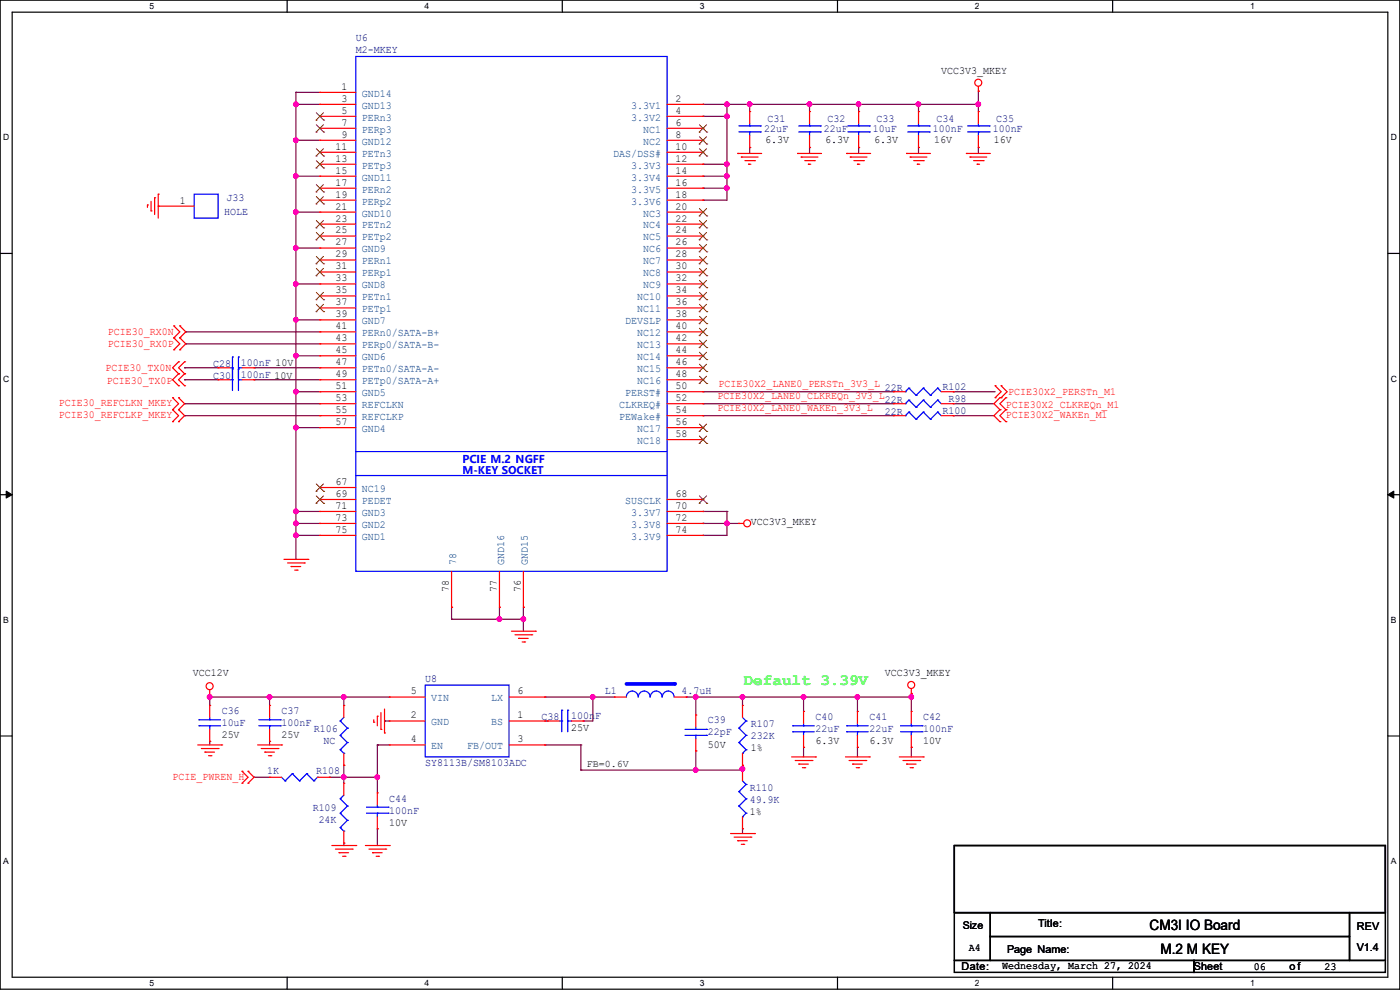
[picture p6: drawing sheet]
<svg xmlns="http://www.w3.org/2000/svg" width="297mm" height="210mm" viewBox="0 0 297 210" stroke-linecap="round" stroke-linejoin="round" font-family="sans-serif">
<path d="M0 0h297v209.8h-297zM2.6 2.6h291.8v204.7h-291.8z" fill="none" stroke="#000" stroke-width=".25"/>
<g fill="#fff">
<path d="M31.7 .3h1v2h-1z"/>
<path d="M31.7 207.6h1v1.9h-1z"/>
</g>
<path d="M60.9 0v2.6M60.9 207.3v2.5" fill="none" stroke="#000" stroke-width=".25"/>
<g fill="#fff">
<path d="M90.1 .3h1v2h-1z"/>
<path d="M90.1 207.6h1v1.9h-1z"/>
</g>
<path d="M119.3 0v2.6M119.3 207.3v2.5" fill="none" stroke="#000" stroke-width=".25"/>
<g fill="#fff">
<path d="M148.5 .3h.9v2h-.9z"/>
<path d="M148.5 207.6h.9v1.9h-.9z"/>
</g>
<path d="M177.7 0v2.6M177.7 207.3v2.5" fill="none" stroke="#000" stroke-width=".25"/>
<g fill="#fff">
<path d="M206.8 .3h1v2h-1z"/>
<path d="M206.8 207.6h1v1.9h-1z"/>
</g>
<path d="M236.1 0v2.6M236.1 207.3v2.5" fill="none" stroke="#000" stroke-width=".25"/>
<g fill="#fff">
<path d="M265.2 .3h1v2h-1z"/>
<path d="M265.2 207.6h1v1.9h-1z"/>
<path d="M.7 28.2h1.2v1.9h-1.2z"/>
<path d="M295.1 28.2h1.2v1.9h-1.2z"/>
<path d="M.7 79.3h1.2v2h-1.2z"/>
<path d="M295.1 79.3h1.2v2h-1.2z"/>
</g>
<path d="M0 53.8h2.6M294.4 53.8h2.6" fill="none" stroke="#000" stroke-width=".25"/>
<g fill="#fff">
<path d="M.7 130.5h1.2v2h-1.2z"/>
<path d="M295.1 130.5h1.1v2h-1.1z"/>
</g>
<path d="M0 104.9h2.6M294.4 104.9h2.6" fill="none" stroke="#000" stroke-width=".25"/>
<path d="M1.3 104.2l1.3 .7-1.3 .8zM294.4 104.9l1.3-.7v1.5z" fill="#000" stroke="#000" stroke-width=".21"/>
<g fill="#fff">
<path d="M.7 181.7h1.2v2h-1.2z"/>
<path d="M295.1 181.7h1.1v2h-1.1z"/>
</g>
<path d="M0 156.1h2.6M294.4 156.1h2.6M202.5 179.4h91.4v14.2h-91.4zM202.5 193.6h7.6v10.2h-7.6zM210.1 193.6h76.2v5.1h-76.2zM210.1 198.7h76.2v5.1h-76.2zM286.3 193.6h7.6v10.2h-7.6zM202.5 203.8h50.8v2.5h-50.8zM253.3 203.8h40.6v2.5h-40.6z" fill="none" stroke="#000" stroke-width=".25"/>
<g fill="none" stroke="#800040" stroke-width=".25">
<path d="M62.8 19.6h.1M62.8 19.6v99.1M62.8 19.6h5.1M207.6 19.3h.1M207.6 19.3v4.4M62.8 29.8h.1M62.8 37.4h.1M62.8 22.1h.1M62.8 29.8h5.1M62.8 37.4h5.1M62.8 22.1h5.1M149.1 22.1h.1"/>
<path d="M149.1 24.7h.1M149.1 37.4h.1M149.1 39.9h.1M149.1 34.8h.1M149.1 37.4h5.1M149.1 22.1h58.5M149.1 24.7h5.1M149.1 39.9h5.1M149.1 34.8h5.1M154.2 22.1h.1M154.2 34.8h.1M154.2 37.4h.1"/>
<path d="M154.2 39.9h.1M154.2 24.7h.1M154.2 22.1v20.4h-5.1M159 22.1h.1M159 31.3h.1M159 22.1v1.6M159 31.3v1.3M171.7 22.1h.1M171.7 31.3h.1M171.7 22.1v1.6M171.7 31.3v1.3M182.2 31.3h.1"/>
<path d="M182.2 22.1h.1M182.2 22.1v1.6M182.2 31.3v1.3M194.9 22.1h.1M194.9 31.3h.1M194.9 22.1v1.6M194.9 31.3v1.3M207.6 31.3h.1M207.6 22.1h.1M207.6 31.3v1.3M62.8 45h.1M62.8 52.6h.1"/>
<path d="M62.8 45h5.1M62.8 52.6h5.1M149.1 42.5h.1M39.2 78h.1M39.2 78h7.1M39.4 70.4h.1M39.4 72.9h.1M39.4 70.4h28.5M39.4 72.9h28.5M53.9 78h.1M53.9 78h14M62.8 60.2h.1"/>
<path d="M62.8 67.9h.1M62.8 75.5h.1M62.8 60.2h5.1M62.8 67.9h5.1M62.8 75.5h5.1M39.2 85.6h.1M39.2 88.2h.1M39.2 80.6h.1M39.2 85.6h28.7M39.2 88.2h28.7M39.2 80.6h7.1M53.9 80.6h.1"/>
<path d="M53.9 80.6h14M62.8 90.7h.1M62.8 83.1h.1M62.8 83.1h5.1M62.8 90.7h5.1M149.1 85.6h.1M149.1 88.2h.1M149.1 83.1h.1M149.1 85.6h40.4M149.1 88.2h40.4M149.1 83.1h40.4M202.2 85.6h.1"/>
<path d="M202.2 88.2h.1M202.2 83.1h.1M202.2 85.6h8.7M202.2 88.2h8.7M202.2 83.1h8.9M62.8 113.6h.1M62.8 108.5h.1M62.8 111h.1M62.8 113.6h5.1M62.8 111h5.1M62.8 108.5h5.1M149.1 111h.1"/>
<path d="M149.1 113.6h.1M149.1 108.5h.1M149.1 111h7.7M149.1 108.5h5.1M154.2 111h.1M154.2 108.5h.1M154.2 108.5v5.1h-5.1M95.8 131.4h.1M95.8 128.8h.1M95.8 131.4h15.2M95.8 128.8v2.6M106 128.8h.1"/>
<path d="M106 131.4h.1M106 128.8v2.6M111 128.8h.1M111 131.4h.1M111 128.8v5.1M44.5 157.3h.1M44.5 147.4h.1M44.5 147.9h.1M44.5 147.9h38.1M44.5 147.4v2.2M44.5 157.3v.7M57.2 157.3h.1"/>
<path d="M57.2 147.9h.1M57.2 147.9v1.7M57.2 157.3v.7M72.9 147.9h.1M72.9 147.9v1.7M80.1 158h.1M80.1 158v10.2M80.1 158h2.5M81.6 153h.1M81.6 153h1M115.6 147.9h.1M115.6 153h.1"/>
<path d="M115.6 158h.1M115.6 147.9h14.7M115.6 153h.5M115.6 158h7.6M123.2 158h.1M123.2 158v5.4M123.7 153h.1M125.8 147.9h.1M125.8 147.9v5.1h-2.1M145.6 147.9h.1M145.6 147.9h47.7M147.6 147.9h.1"/>
<path d="M147.6 159.3h.1M147.6 147.9v3.8M147.6 159.3v4.1M157.5 147.9h.1M157.5 147.9v1.7M170.5 147.9h.1M170.5 158.5h.1M170.5 147.9v3M170.5 158.5v2.1M181.9 158.5h.1M181.9 147.9h.1M181.9 147.9v3"/>
<path d="M181.9 158.5v2.1M193.3 158.5h.1M193.3 147.1h.1M193.3 147.9h.1M193.3 147.1v3.8M193.3 158.5v2.1M53.9 164.9h.1M53.9 164.9h3.3M69.9 164.9h.1M69.9 164.9h10.2M72.9 178.9h.1M72.9 164.9h.1"/>
<path d="M72.9 162.3h.1M72.9 162.3v3.9M72.9 178.9v.5M80.1 164.9h.1M80.1 175.8h.1M80.1 175.8v3.6M123.2 163.4h.1M147.6 163.4h.1M157.5 175.8h.1M157.5 162.3h.1M157.5 163.1h.1M157.5 162.3v1.1h-34.3"/>
<path d="M157.5 175.8v1"/>
</g>
<g fill="#f0f" stroke="#f0f" stroke-width=".25">
<circle cx="62.8" cy="113.6" r=".49"/>
<circle cx="62.8" cy="108.5" r=".49"/>
<circle cx="62.8" cy="90.7" r=".49"/>
<circle cx="62.8" cy="67.8" r=".49"/>
<circle cx="62.8" cy="83.1" r=".49"/>
<circle cx="62.8" cy="75.5" r=".49"/>
<circle cx="154.2" cy="111" r=".49"/>
<circle cx="62.8" cy="45" r=".49"/>
<circle cx="62.8" cy="37.4" r=".49"/>
<circle cx="62.8" cy="60.2" r=".49"/>
<circle cx="62.8" cy="52.6" r=".49"/>
<circle cx="62.8" cy="22.1" r=".49"/>
<circle cx="154.2" cy="22.1" r=".49"/>
<circle cx="62.8" cy="111" r=".49"/>
<circle cx="154.2" cy="39.9" r=".49"/>
<circle cx="154.2" cy="37.4" r=".49"/>
<circle cx="154.2" cy="24.7" r=".49"/>
<circle cx="62.8" cy="29.7" r=".49"/>
<circle cx="207.5" cy="22.1" r=".49"/>
<circle cx="111" cy="131.3" r=".49"/>
<circle cx="105.9" cy="131.3" r=".49"/>
<circle cx="80" cy="164.9" r=".49"/>
<circle cx="147.6" cy="147.8" r=".49"/>
<circle cx="57.2" cy="147.8" r=".49"/>
<circle cx="44.5" cy="147.8" r=".49"/>
<circle cx="147.6" cy="163.3" r=".49"/>
<circle cx="125.8" cy="147.8" r=".49"/>
<circle cx="157.5" cy="147.8" r=".49"/>
<circle cx="154.2" cy="34.8" r=".49"/>
<circle cx="72.9" cy="147.8" r=".49"/>
<circle cx="72.9" cy="164.9" r=".49"/>
<circle cx="171.7" cy="22.1" r=".49"/>
<circle cx="159" cy="22.1" r=".49"/>
<circle cx="194.8" cy="22.1" r=".49"/>
<circle cx="182.1" cy="22.1" r=".49"/>
<circle cx="157.5" cy="163.1" r=".49"/>
<circle cx="170.5" cy="147.8" r=".49"/>
<circle cx="181.9" cy="147.8" r=".49"/>
<circle cx="193.3" cy="147.8" r=".49"/>
</g>
<g fill="none" stroke="#f00" stroke-width=".25">
<path d="M67.9 19.6h.1M67.9 19.6h7.6M207.6 19.3h.1M207.6 18.3v1M67.9 22.1h.1M67.9 24.7h.1M67.9 27.2h.1M67.9 29.8h.1M67.9 32.3h.1M67.9 34.8h.1M67.9 37.4h.1M67.9 39.9h.1"/>
<path d="M67.9 34.8h7.6M67.9 22.1h7.6M67.9 24.7h7.6M67.9 27.2h7.6M67.9 29.8h7.6M67.9 32.3h7.6M67.9 37.4h7.6M67.9 39.9h7.6M141.5 34.8h7.6M141.5 22.1h7.6M141.5 24.7h7.6M141.5 27.2h7.6"/>
<path d="M141.5 29.8h7.6M141.5 32.3h7.6M141.5 37.4h7.6M141.5 39.9h7.6M149.1 22.1h.1M149.1 24.7h.1M149.1 27.2h.1M149.1 29.8h.1M149.1 32.3h.1M149.1 34.8h.1M149.1 37.4h.1M149.1 39.9h.1"/>
<path d="M156.5 32.6h.1M156.5 32.6h5.1M157.3 33.3h.1M157.3 33.3h3.5M158 34.1h2.1M158.8 34.8h.1M158.8 34.8h.5M160.1 34.1h.1M169.2 32.6h.1M169.2 32.6h5.1M170 33.3h.1M170 33.3h3.5"/>
<path d="M170.7 34.1h2.1M171.5 34.8h.1M171.5 34.8h.5M172.8 34.1h.1M179.6 32.6h.1M179.6 32.6h5.1M180.4 33.3h.1M180.4 33.3h3.5M181.1 34.1h2.1M181.9 34.8h.1M181.9 34.8h.5M183.2 34.1h.1"/>
<path d="M192.3 32.6h.1M192.3 32.6h5.1M193.1 33.3h.1M193.1 33.3h3.5M193.8 34.1h2.1M194.6 34.8h.1M194.6 34.8h.5M195.9 34.1h.1M205 32.6h.1M205 32.6h5.1M205.8 33.3h.1M205.8 33.3h3.5"/>
<path d="M206.5 34.1h2.1M207.3 34.8h.1M207.3 34.8h.5M207.6 23.7h.1M207.6 31.3h.1M207.6 23.7v2.5M207.6 28.7v2.6M208.6 34.1h.1M31.3 43.5h.1M31.3 43.5v.5M32 44.7h.1M32 42.7v2"/>
<path d="M32.8 42h.1M32.8 42v3.5M33.6 41.2h.1M33.6 41.2v5.1M67.9 42.5h.1M67.9 45h.1M67.9 47.5h.1M67.9 50.1h.1M67.9 52.6h.1M67.9 55.2h.1M67.9 57.7h.1M67.9 42.5h7.6"/>
<path d="M67.9 45h7.6M67.9 47.5h7.6M67.9 50.1h7.6M67.9 52.6h7.6M67.9 55.2h7.6M67.9 57.7h7.6M141.5 42.5h7.6M141.5 45h7.6M141.5 47.5h7.6M141.5 50.1h7.6M141.5 52.6h7.6M141.5 55.2h7.6"/>
<path d="M141.5 57.7h7.6M149.1 42.5h.1M149.1 45h.1M149.1 47.5h.1M149.1 50.1h.1M149.1 52.6h.1M149.1 55.2h.1M149.1 57.7h.1M36.9 71.7h.1M36.9 69.1h.1M36.9 74.2h.1M36.9 69.1l1.2 1.3-1.2 1.3"/>
<path d="M36.9 71.7l1.2 1.2-1.2 1.3M37.9 79.3h.1M37.9 76.8h.1M37.9 76.8l-1.3 1.2 1.3 1.3M37.9 79.3l-1.3 1.3 1.3 1.2M38.1 69.1h.1M38.1 71.7h.1M38.1 74.2h.1M38.1 69.1l1.3 1.3-1.3 1.3M38.1 71.7l1.3 1.2-1.3 1.3M39.2 79.3h.1M39.2 76.8h.1"/>
<path d="M39.2 76.8l-1.3 1.2 1.3 1.3M39.2 79.3l-1.3 1.3 1.3 1.2M67.9 67.9h.1M67.9 65.3h.1M67.9 70.4h.1M67.9 62.8h.1M67.9 60.2h.1M67.9 72.9h.1M67.9 75.5h.1M67.9 78h.1M67.9 60.2h7.6M67.9 62.8h7.6"/>
<path d="M67.9 65.3h7.6M67.9 67.9h7.6M67.9 70.4h7.6M67.9 72.9h7.6M67.9 75.5h7.6M67.9 78h7.6M141.5 60.2h7.6M141.5 62.8h7.6M141.5 65.3h7.6M141.5 67.9h7.6M141.5 70.4h7.6M141.5 72.9h7.6"/>
<path d="M141.5 75.5h7.6M141.5 78h7.6M149.1 60.2h.1M149.1 62.8h.1M149.1 65.3h.1M149.1 67.9h.1M149.1 70.4h.1M149.1 72.9h.1M149.1 75.5h.1M149.1 78h.1M36.6 86.9h.1M36.6 84.4h.1"/>
<path d="M36.6 89.5h.1M36.6 84.4l1.3 1.2-1.3 1.3M36.6 86.9l1.3 1.3-1.3 1.3M37.9 84.4h.1M37.9 86.9h.1M37.9 89.5h.1M37.9 81.8h.1M37.9 84.4l1.3 1.2-1.3 1.3M37.9 86.9l1.3 1.3-1.3 1.3M39.2 81.8h.1M46.3 80.6h.1M46.3 80.6h2.5"/>
<path d="M51.4 80.6h2.5M53.9 80.6h.1M67.9 80.6h.1M67.9 83.1h.1M67.9 85.6h.1M67.9 88.2h.1M67.9 90.7h.1M67.9 80.6h7.6M67.9 83.1h7.6M67.9 85.6h7.6M67.9 88.2h7.6M67.9 90.7h7.6"/>
<path d="M141.5 80.6h7.6M141.5 83.1h7.6M141.5 85.6h7.6M141.5 88.2h7.6M141.5 90.7h7.6M141.5 93.3h7.6M149.1 80.6h.1M149.1 83.1h.1M149.1 85.6h.1M149.1 88.2h.1M149.1 90.7h.1M149.1 93.3h.1"/>
<path d="M189.5 85.6h.1M189.5 85.6h2.6M199.7 85.6h2.5M202.2 85.6h.1M211.1 84.4h.1M211.1 81.8h.1M211.1 81.8l1.3 1.3-1.3 1.3M212.1 84.4h.1M212.1 86.9h.1M212.1 89.5h.1M212.1 84.4l-1.2 1.2 1.2 1.3M212.1 86.9l-1.2 1.3 1.2 1.3"/>
<path d="M212.4 84.4h.1M212.4 81.8h.1M212.4 81.8l1.3 1.3-1.3 1.3M213.4 86.9h.1M213.4 84.4h.1M213.4 89.5h.1M213.4 84.4l-1.3 1.2 1.3 1.3M213.4 86.9l-1.3 1.3 1.3 1.3M60.2 118.7h5.1M61 119.4h3.6M64.6 119.4h.1M65.3 118.7h.1"/>
<path d="M67.9 103.4h.1M67.9 106h.1M67.9 108.5h.1M67.9 113.6h.1M67.9 111h.1M67.9 111h7.6M67.9 103.4h7.6M67.9 106h7.6M67.9 108.5h7.6M67.9 113.6h7.6M141.5 111h7.6M141.5 106h7.6"/>
<path d="M141.5 108.5h7.6M141.5 113.6h7.6M149.1 106h.1M149.1 108.5h.1M149.1 111h.1M149.1 113.6h.1M156.8 111h.1M156.8 111h1M61.8 120.2h.1M61.8 120.2h2M62.5 120.9h.5M63 120.9h.1"/>
<path d="M95.8 128.8h.1M95.8 121.2v7.6M106 128.8h.1M106 121.2v7.6M108.5 133.9h5.1M109.3 134.7h3.5M110 135.4h.1M110 135.4h2.1M110.8 136.2h.5M111 128.8h.1M111 121.2v7.6M111.3 136.2h.1"/>
<path d="M112.8 134.7h.1M113.6 133.9h.1M42 158h5M42.7 158.8h3.6M43.5 159.6h.1M43.5 159.6h2M44.5 147.4h.1M44.5 146.3v1.1M46.3 158.8h.1M47 158h.1M54.7 158h5M55.4 158.8h3.6"/>
<path d="M56.2 159.6h.1M56.2 159.6h2M59 158.8h.1M59.7 158h.1M79.3 153.2h.1M79.3 152.7v.5M80.1 151.9h.1M80.1 151.9v2.1M80.8 154.7h.1M80.8 151.2v3.5M81.6 155.5h.1M81.6 150.4v5.1"/>
<path d="M193.3 147.1h.1M193.3 146.1v1M44.2 160.3h.5M44.7 160.3h.1M51.4 166.2h.1M51.4 163.6h.1M51.4 163.6l1.2 1.3-1.2 1.3M52.6 163.6h.1M52.6 166.2h.1M52.6 163.6l1.3 1.3-1.3 1.3M56.9 160.3h.5M57.4 160.3h.1"/>
<path d="M70.4 179.4h5.1M75.5 179.4h.1M77.5 179.4h5.1M80.1 168.2h.1M80.1 175.8h.1M80.1 168.2v2.5M80.1 173.3v2.5M82.6 179.4h.1M155 176.8h5.1M155.7 177.6h3.6M156.5 178.4h.1M156.5 178.4h2"/>
<path d="M157.3 179.1h.5M157.8 179.1h.1M159.3 177.6h.1M160.1 176.8h.1M167.9 160.6h5.1M168.7 161.3h3.6M169.5 162.1h.1M169.5 162.1h2M170.2 162.9h.5M170.7 162.9h.1M172.3 161.3h.1M173 160.6h.1"/>
<path d="M179.4 160.6h5M180.1 161.3h3.6M180.9 162.1h.1M180.9 162.1h2M181.7 162.9h.5M182.2 162.9h.1M183.7 161.3h.1M184.4 160.6h.1M190.8 160.6h5.1M191.6 161.3h3.5M192.3 162.1h.1M192.3 162.1h2.1"/>
<path d="M193.1 162.9h.5M193.6 162.9h.1M195.1 161.3h.1M195.9 160.6h.1M71.2 180.1h3.5M71.9 180.9h.1M71.9 180.9h2.1M72.7 181.7h.5M73.2 181.7h.1M74.7 180.1h.1M78.3 180.1h3.5M79 180.9h.1"/>
<path d="M79 180.9h2.1M79.8 181.7h.5M80.3 181.7h.1M81.8 180.1h.1"/>
<circle cx="207.5" cy="17.5" r=".74"/>
<circle cx="158.5" cy="111" r=".74"/>
<circle cx="44.5" cy="145.6" r=".74"/>
<circle cx="193.3" cy="145.3" r=".74"/>
</g>
<g fill="none" stroke="#00f" stroke-width=".25">
<path d="M75.5 12h66v109.2h-66zM205.3 28h4.5M205.3 26.7h4.5M207.6 26.7h.1M207.6 28h.1M207.6 26.2v.5M207.6 28v.7M209.8 28h.1M209.8 26.7h.1M49.3 78.3h.1M49.3 78.3v4.5M50.6 78.3h.1"/>
<path d="M50.6 78.3v4.5M48.8 80.6h.5M49.3 80.6h.1M50.6 80.6h.1M50.6 80.6h.8M75.5 95.8h.1M75.5 95.8h66M192.1 85.6h.1M192.8 84.9h.1M192.8 84.9l1.6 1.5M192.8 84.9l-.7 .7M194.4 86.4h.1"/>
<path d="M195.9 84.9h.1M195.9 84.9l1.5 1.5M195.9 84.9l-1.5 1.5M197.4 86.4h.1M198.9 84.9h.1M198.9 84.9l.8 .7M198.9 84.9l-1.5 1.5M75.5 100.9h.1M75.5 100.9h66M132.9 147.9a1.25 1.25 0 0 1 1.2-1.3 1.25 1.25 0 0 1 1.3 1.3 1.27 1.27 0 0 1 1.3-1.3 1.27 1.27 0 0 1 1.2 1.3M138 147.9a1.25 1.25 0 0 1 1.2-1.3 1.25 1.25 0 0 1 1.3 1.3M140.5 147.9a1.25 1.25 0 0 1 1.3-1.3 1.25 1.25 0 0 1 1.2 1.3"/>
<path d="M77.8 172.5h4.5M77.8 171.2h4.5M80.1 171.2h.1M80.1 172.5h.1M80.1 170.7v.5M80.1 172.5v.8M82.3 172.5h.1M82.3 171.2h.1"/>
</g>
<g fill="none" stroke="#804000" stroke-width=".21">
<path d="M67.1 25.5h.1M67.1 28h.1M67.1 33.1h.1M67.1 35.6h.1M67.1 23.9l1.6 1.6M67.1 26.5l1.6 1.5M67.1 31.5l1.6 1.6M67.1 34.1l1.6 1.5M67.1 39.2l1.6 1.5M68.6 23.9l-1.5 1.6M68.6 26.5l-1.5 1.5M68.6 31.5l-1.5 1.6"/>
<path d="M68.6 34.1l-1.5 1.5M68.6 39.2l-1.5 1.5M68.7 25.5h.1M68.7 28h.1M68.7 33.1h.1M68.7 35.6h.1M148.3 28h.1M148.3 30.6h.1M148.3 33.1h.1M148.4 26.5l1.5 1.5M148.4 29l1.5 1.6M148.4 31.5l1.5 1.6"/>
<path d="M149.9 26.5l-1.6 1.5M149.9 29l-1.6 1.6M149.9 31.5l-1.6 1.6M149.9 28h.1M149.9 30.6h.1M149.9 33.1h.1M67.1 40.7h.1M67.1 43.3h.1M67.1 48.3h.1M67.1 50.9h.1M67.1 56h.1M67.1 58.5h.1"/>
<path d="M67.1 41.7l1.6 1.6M67.1 46.8l1.6 1.5M67.1 49.3l1.6 1.6M67.1 54.4l1.6 1.6M67.1 56.9l1.6 1.6M68.6 41.7l-1.5 1.6M68.6 46.8l-1.5 1.5M68.6 49.3l-1.5 1.6M68.6 54.4l-1.5 1.6M68.6 56.9l-1.5 1.6M68.7 40.7h.1M68.7 43.3h.1"/>
<path d="M68.7 48.3h.1M68.7 50.9h.1M68.7 56h.1M68.7 58.5h.1M148.3 45.8h.1M148.3 48.3h.1M148.3 50.9h.1M148.3 53.4h.1M148.3 56h.1M148.3 58.5h.1M148.4 44.2l1.5 1.6M148.4 46.8l1.5 1.5"/>
<path d="M148.4 59.5l1.5 1.5M148.4 49.3l1.5 1.6M148.4 51.9l1.5 1.5M148.4 54.4l1.5 1.6M148.4 56.9l1.5 1.6M149.9 44.2l-1.6 1.6M149.9 46.8l-1.6 1.5M149.9 59.5l-1.6 1.5M149.9 49.3l-1.6 1.6M149.9 51.9l-1.6 1.5M149.9 54.4l-1.6 1.6M149.9 56.9l-1.6 1.6"/>
<path d="M149.9 45.8h.1M149.9 48.3h.1M149.9 50.9h.1M149.9 53.4h.1M149.9 56h.1M149.9 58.5h.1M67.1 66.1h.1M67.1 63.6h.1M67.1 64.6l1.6 1.5M67.1 62l1.6 1.6M68.6 64.6l-1.5 1.5M68.6 62l-1.5 1.6"/>
<path d="M68.7 66.1h.1M68.7 63.6h.1M148.3 61h.1M148.3 63.6h.1M148.3 66.1h.1M148.3 68.7h.1M148.3 71.2h.1M148.3 73.7h.1M148.3 76.3h.1M148.3 78.8h.1M148.4 62l1.5 1.6M148.4 64.6l1.5 1.5"/>
<path d="M148.4 67.1l1.5 1.6M148.4 69.6l1.5 1.6M148.4 72.2l1.5 1.5M148.4 74.7l1.5 1.6M148.4 77.3l1.5 1.5M148.4 79.8l1.5 1.6M149.9 62l-1.6 1.6M149.9 64.6l-1.6 1.5M149.9 67.1l-1.6 1.6M149.9 69.6l-1.6 1.6M149.9 72.2l-1.6 1.5M149.9 74.7l-1.6 1.6"/>
<path d="M149.9 77.3l-1.6 1.5M149.9 79.8l-1.6 1.6M149.9 61h.1M149.9 63.6h.1M149.9 66.1h.1M149.9 68.7h.1M149.9 71.2h.1M149.9 73.7h.1M149.9 76.3h.1M149.9 78.8h.1M148.3 81.4h.1M148.3 91.5h.1"/>
<path d="M148.3 94.1h.1M148.4 90l1.5 1.5M148.4 92.5l1.5 1.6M149.9 90l-1.6 1.5M149.9 92.5l-1.6 1.6M149.9 81.4h.1M149.9 91.5h.1M149.9 94.1h.1M67.1 104.2h.1M67.1 106.8h.1M67.1 102.7l1.6 1.5M67.1 105.2l1.6 1.6"/>
<path d="M68.6 102.7l-1.5 1.5M68.6 105.2l-1.5 1.6M68.7 104.2h.1M68.7 106.8h.1M148.3 106.8h.1M148.4 105.2l1.5 1.6M149.9 105.2l-1.6 1.6M149.9 106.8h.1"/>
</g>
<path d="M132.9 145.1h10.1" fill="none" stroke="#00f" stroke-width=".76"/>
<circle cx="143" cy="145.1" r=".38" fill="#00f"/>
<g fill="none" stroke="#f00" stroke-width=".25">
<path d="M159 23.7h.1M159 31.3h.1M159 23.7v2.5M159 28.7v2.6M171.7 23.7h.1M171.7 31.3h.1M171.7 23.7v2.5M171.7 28.7v2.6M182.2 23.7h.1M182.2 31.3h.1M182.2 23.7v2.5M182.2 28.7v2.6"/>
<path d="M194.9 23.7h.1M194.9 31.3h.1M194.9 23.7v2.5M194.9 28.7v2.6M33.6 43.7h.1M33.6 43.7h7.6M46.3 78h.1M46.3 78h2.5M51.4 78h2.5M53.9 78h.1M189.5 88.2h.1M189.5 83.1h.1"/>
<path d="M189.5 88.2h2.6M189.5 83.1h2.6M199.7 88.2h2.5M199.7 83.1h2.5M202.2 88.2h.1M202.2 83.1h.1M44.5 149.6h.1M44.5 157.3h.1M44.5 149.6v2.6M44.5 154.7v2.6M57.2 149.6h.1M57.2 157.3h.1"/>
<path d="M57.2 149.6v2.6M57.2 154.7v2.6M72.9 149.6h.1M72.9 149.6v2.6M72.9 159.8v2.5M82.6 158h.1M82.6 153h.1M82.6 147.9h.1M82.6 147.9h7.6M82.6 153h7.6M82.6 158h7.6M108 147.9h7.6"/>
<path d="M108 153h7.6M108 158h7.6M115.6 147.9h.1M115.6 158h.1M115.6 153h.1M116.1 153h.1M116.1 153h2.6M121.2 153h2.5M123.7 153h.1M130.3 147.9h.1M130.3 147.9h2.6M143 147.9h2.6"/>
<path d="M145.6 147.9h.1M147.6 151.7h.1M147.6 159.3h.1M147.6 151.7v2.5M147.6 156.8v2.5M157.5 149.6h.1M157.5 149.6v2.6M157.5 159.8v2.5M170.5 150.9h.1M170.5 158.5h.1M170.5 150.9v2.6M170.5 156v2.5"/>
<path d="M181.9 150.9h.1M181.9 158.5h.1M181.9 150.9v2.6M181.9 156v2.5M193.3 150.9h.1M193.3 158.5h.1M193.3 150.9v2.6M193.3 156v2.5M57.2 164.9h.1M57.2 164.9h2.5M67.4 164.9h2.5M69.9 164.9h.1"/>
<path d="M72.9 166.2h.1M72.9 178.9h.1M72.9 162.3h.1M72.9 166.2v2.5M72.9 176.3v2.6M157.5 163.1h.1M157.5 175.8h.1M157.5 162.3h.1M157.5 163.1v2.6M157.5 173.3v2.5"/>
</g>
<g fill="none" stroke="#00f" stroke-width=".25">
<path d="M156.8 28h4.5M156.8 26.7h4.5M159 26.7h.1M159 28h.1M159 26.2v.5M159 28v.7M161.3 28h.1M161.3 26.7h.1M169.5 28h4.5M169.5 26.7h4.5M171.7 26.7h.1M171.7 28h.1"/>
<path d="M171.7 26.2v.5M171.7 28v.7M174 28h.1M174 26.7h.1M179.9 28h4.5M179.9 26.7h4.5M182.2 26.7h.1M182.2 28h.1M182.2 26.2v.5M182.2 28v.7M184.4 28h.1M184.4 26.7h.1"/>
<path d="M192.6 28h4.5M192.6 26.7h4.5M194.9 26.7h.1M194.9 28h.1M194.9 26.2v.5M194.9 28v.7M197.1 28h.1M197.1 26.7h.1M41.2 41.2h5.1v5.1h-5.1zM48.8 78h.5M49.3 78h.1M49.3 75.7h.1"/>
<path d="M49.3 75.7v4.6M50.6 75.7h.1M50.6 78h.1M50.6 78h.8M50.6 75.7v4.6M192.1 88.2h.1M192.1 83.1h.1M192.8 87.4h.1M192.8 82.3h.1M192.8 87.4l1.6 1.5M192.8 87.4l-.7 .8M192.8 82.3l1.6 1.6"/>
<path d="M192.8 82.3l-.7 .8M194.4 88.9h.1M194.4 83.9h.1M195.9 87.4h.1M195.9 82.3h.1M195.9 87.4l1.5 1.5M195.9 87.4l-1.5 1.5M195.9 82.3l1.5 1.6M195.9 82.3l-1.5 1.6M197.4 88.9h.1M197.4 83.9h.1M198.9 87.4h.1"/>
<path d="M198.9 82.3h.1M198.9 87.4l.8 .8M198.9 87.4l-1.5 1.5M198.9 82.3l.8 .8M198.9 82.3l-1.5 1.6M42.2 154h.1M42.2 152.7h.1M42.2 154h4.6M42.2 152.7h4.6M44.5 152.7h.1M44.5 154h.1M44.5 152.2v.5"/>
<path d="M44.5 154v.7M54.9 154h4.6M54.9 152.7h4.6M57.2 152.7h.1M57.2 154h.1M57.2 152.2v.5M57.2 154v.7M59.5 154h.1M59.5 152.7h.1M72.2 153h.1M72.2 156h.1M72.2 159h.1"/>
<path d="M72.2 153l1.5 1.5M72.2 156l1.5 1.5M72.2 159l.7 .8M72.9 159.8h.1M72.9 152.2l-.7 .8M73.7 154.5h.1M73.7 157.5h.1M73.7 154.5l-1.5 1.5M73.7 157.5l-1.5 1.5M90.2 145.3h17.8v15.3h-17.8zM118.7 153h.5M119.2 153h.1"/>
<path d="M119.2 150.7h.1M119.2 150.7v4.5M120.4 150.7h.1M120.4 153h.1M120.4 153h.8M120.4 150.7v4.5M145.3 156h4.6M145.3 154.7h4.6M147.6 154.7h.1M147.6 156h.1M147.6 154.2v.5M147.6 156v.8"/>
<path d="M149.9 156h.1M149.9 154.7h.1M156.8 154.5h.1M156.8 157.5h.1M156.8 154.5l1.5 1.5M156.8 157.5l1.5 1.5M157.5 159.8h.1M157.5 152.2l.8 .8M158.3 153h.1M158.3 156h.1M158.3 159h.1M158.3 153l-1.5 1.5"/>
<path d="M158.3 156l-1.5 1.5M158.3 159l-.8 .8M168.2 155.2h.1M168.2 154h.1M168.2 155.2h4.6M168.2 154h4.6M170.5 154h.1M170.5 155.2h.1M170.5 153.5v.5M170.5 155.2v.8M179.6 155.2h.1M179.6 154h.1"/>
<path d="M179.6 155.2h4.6M179.6 154h4.6M181.9 154h.1M181.9 155.2h.1M181.9 153.5v.5M181.9 155.2v.8M191.1 155.2h4.5M191.1 154h4.5M193.3 154h.1M193.3 155.2h.1M193.3 153.5v.5M193.3 155.2v.8"/>
<path d="M195.6 155.2h.1M195.6 154h.1M59.7 164.9l.8 .8M60.5 165.7h.1M62 164.1h.1M62 164.1l-1.5 1.6M62 164.1l1.5 1.6M63.5 165.7h.1M65.1 164.1h.1M65.1 164.1l-1.6 1.6M65.1 164.1l1.5 1.6M66.6 165.7h.1"/>
<path d="M67.4 164.9h.1M67.4 164.9l-.8 .8M72.2 169.5h.1M72.2 172.5h.1M72.2 175.6h.1M72.2 169.5l1.5 1.5M72.2 172.5l1.5 1.5M72.2 175.6l.7 .7M72.9 176.3h.1M72.9 168.7l-.7 .8M73.7 171h.1M73.7 174h.1"/>
<path d="M73.7 171l-1.5 1.5M73.7 174l-1.5 1.6M156.8 167.9h.1M156.8 171h.1M156.8 167.9l1.5 1.6M156.8 171l1.5 1.5M157.5 173.3h.1M157.5 165.7l.8 .7M158.3 166.4h.1M158.3 169.5h.1M158.3 172.5h.1M158.3 166.4l-1.5 1.5"/>
<path d="M158.3 169.5l-1.5 1.5M158.3 172.5l-.8 .8"/>
</g>
<g fill="#f0f" stroke="#f0f" stroke-width=".25">
<circle cx="62.8" cy="113.6" r=".49"/>
<circle cx="62.8" cy="108.5" r=".49"/>
<circle cx="62.8" cy="90.7" r=".49"/>
<circle cx="62.8" cy="67.8" r=".49"/>
<circle cx="62.8" cy="83.1" r=".49"/>
<circle cx="62.8" cy="75.5" r=".49"/>
<circle cx="154.2" cy="111" r=".49"/>
<circle cx="62.8" cy="45" r=".49"/>
<circle cx="62.8" cy="37.4" r=".49"/>
<circle cx="62.8" cy="60.2" r=".49"/>
<circle cx="62.8" cy="52.6" r=".49"/>
<circle cx="62.8" cy="22.1" r=".49"/>
<circle cx="154.2" cy="22.1" r=".49"/>
<circle cx="62.8" cy="111" r=".49"/>
<circle cx="154.2" cy="39.9" r=".49"/>
<circle cx="154.2" cy="37.4" r=".49"/>
<circle cx="154.2" cy="24.7" r=".49"/>
<circle cx="62.8" cy="29.7" r=".49"/>
<circle cx="207.5" cy="22.1" r=".49"/>
<circle cx="111" cy="131.3" r=".49"/>
<circle cx="105.9" cy="131.3" r=".49"/>
<circle cx="80" cy="164.9" r=".49"/>
<circle cx="147.6" cy="147.8" r=".49"/>
<circle cx="57.2" cy="147.8" r=".49"/>
<circle cx="44.5" cy="147.8" r=".49"/>
<circle cx="147.6" cy="163.3" r=".49"/>
<circle cx="125.8" cy="147.8" r=".49"/>
<circle cx="157.5" cy="147.8" r=".49"/>
<circle cx="154.2" cy="34.8" r=".49"/>
<circle cx="72.9" cy="147.8" r=".49"/>
<circle cx="72.9" cy="164.9" r=".49"/>
<circle cx="171.7" cy="22.1" r=".49"/>
<circle cx="159" cy="22.1" r=".49"/>
<circle cx="194.8" cy="22.1" r=".49"/>
<circle cx="182.1" cy="22.1" r=".49"/>
<circle cx="157.5" cy="163.1" r=".49"/>
<circle cx="170.5" cy="147.8" r=".49"/>
<circle cx="181.9" cy="147.8" r=".49"/>
<circle cx="193.3" cy="147.8" r=".49"/>
</g>
<text font-size="3.4" fill="#0f0" x="157.8" y="145.3">Default 3.39V</text>
<g font-size="3">
<text x="243.9" y="197.4">CM3I IO Board</text>
<text x="246.2" y="202.4">M.2 M KEY</text>
</g>
<g font-size="2.3" fill="#000080">
<text x="75.5" y="8.8">U6</text>
<text x="75.5" y="11.3">M2-MKEY</text>
<text x="162.1" y="28.1">22uF</text>
<text x="162.9" y="25.8">C31</text>
<text x="174.8" y="28.1">22uF</text>
<text x="175.6" y="25.8">C32</text>
<text x="185.2" y="28.1">10uF</text>
<text x="186" y="25.8">C33</text>
<text x="197.9" y="28.1">100nF</text>
<text x="198.7" y="25.8">C34</text>
<text x="210.6" y="28.1">100nF</text>
<text x="211.4" y="25.8">C35</text>
<text x="47.5" y="45.6">HOLE</text>
<text x="48" y="42.5">J33</text>
<text x="45.3" y="77.9">C28</text>
<text x="51.1" y="77.6">100nF 10V</text>
<text x="45.3" y="80.4">C30</text>
<text x="51.1" y="80.1">100nF 10V</text>
<text x="187.7" y="82.9">22R</text>
<text x="199.9" y="82.7">R102</text>
<text x="187.7" y="85.5">22R</text>
<text x="187.7" y="88">22R</text>
<text x="199.9" y="87.8">R100</text>
<text x="201.2" y="85.2">R98</text>
<text x="90.2" y="144.7">U8</text>
<text x="128.3" y="147.2">L1</text>
<text x="144.6" y="147.2">4.7uH</text>
<text x="47" y="151.5">C36</text>
<text x="47" y="154">10uF</text>
<text x="59.7" y="151.5">C37</text>
<text x="59.7" y="154">100nF</text>
<text x="66.6" y="155.3">R106</text>
<text x="114.9" y="152.8">C38</text>
<text x="121.2" y="152.5">100nF</text>
<text x="150.2" y="153.3">C39</text>
<text x="150.2" y="155.8">22pF</text>
<text x="159.3" y="154.3">R107</text>
<text x="173" y="152.8">C40</text>
<text x="173" y="155.3">22uF</text>
<text x="184.4" y="152.8">C41</text>
<text x="184.4" y="155.3">22uF</text>
<text x="195.9" y="152.8">C42</text>
<text x="195.9" y="155.3">100nF</text>
<text x="68.6" y="157.9">NC</text>
<text x="159.3" y="156.8">232K</text>
<text x="56.7" y="164.2">1K</text>
<text x="67.1" y="164.2">R108</text>
<text x="90.2" y="162.4">SY8113B/SM8103ADC</text>
<text x="159" y="167.8">R110</text>
<text x="66.3" y="172.1">R109</text>
<text x="82.6" y="170.1">C44</text>
<text x="82.6" y="172.6">100nF</text>
<text x="159" y="170.3">49.9K</text>
<text x="67.6" y="174.6">24K</text>
</g>
<g font-size="2.3">
<text x="199.7" y="15.6">VCC3V3_MKEY</text>
<text x="72.4" y="19.1">1</text>
<text x="72.4" y="21.6">3</text>
<text x="143.3" y="21.6">2</text>
<text x="72.4" y="24.1">5</text>
<text x="72.4" y="26.7">7</text>
<text x="72.4" y="29.2">9</text>
<text x="143.3" y="24.1">4</text>
<text x="143.3" y="26.7">6</text>
<text x="143.3" y="29.2">8</text>
<text x="71.2" y="31.7">11</text>
<text x="71.2" y="34.3">13</text>
<text x="143.3" y="31.7">10</text>
<text x="143.3" y="34.3">12</text>
<text x="162.3" y="30.4">6.3V</text>
<text x="175" y="30.4">6.3V</text>
<text x="185.5" y="30.4">6.3V</text>
<text x="198.2" y="30.4">16V</text>
<text x="210.9" y="30.4">16V</text>
<text x="71.2" y="36.8">15</text>
<text x="71.2" y="39.4">17</text>
<text x="71.2" y="41.9">19</text>
<text x="143.3" y="36.8">14</text>
<text x="143.3" y="39.4">16</text>
<text x="143.3" y="41.9">18</text>
<text x="38.1" y="43.2">1</text>
<text x="71.2" y="44.4">21</text>
<text x="71.2" y="47">23</text>
<text x="143.3" y="44.4">20</text>
<text x="143.3" y="47">22</text>
<text x="71.2" y="49.5">25</text>
<text x="71.2" y="52.1">27</text>
<text x="143.3" y="49.5">24</text>
<text x="143.3" y="52.1">26</text>
<text x="71.2" y="59.7">33</text>
<text x="71.2" y="54.6">29</text>
<text x="71.2" y="57.1">31</text>
<text x="143.3" y="59.7">32</text>
<text x="143.3" y="54.6">28</text>
<text x="143.3" y="57.1">30</text>
<text x="71.2" y="64.8">37</text>
<text x="71.2" y="62.2">35</text>
<text x="143.3" y="62.2">34</text>
<text x="143.3" y="64.8">36</text>
<text x="71.2" y="67.3">39</text>
<text x="71.2" y="69.8">41</text>
<text x="143.3" y="67.3">38</text>
<text x="143.3" y="69.8">40</text>
<text x="71.2" y="72.4">43</text>
<text x="71.2" y="74.9">45</text>
<text x="71.2" y="77.5">47</text>
<text x="143.3" y="72.4">42</text>
<text x="143.3" y="74.9">44</text>
<text x="143.3" y="77.5">46</text>
<text x="71.2" y="80">49</text>
<text x="71.2" y="82.6">51</text>
<text x="143.3" y="80">48</text>
<text x="143.3" y="82.6">50</text>
<text x="71.2" y="85.1">53</text>
<text x="71.2" y="87.6">55</text>
<text x="143.3" y="85.1">52</text>
<text x="143.3" y="87.6">54</text>
<text x="71.2" y="90.2">57</text>
<text x="143.3" y="90.2">56</text>
<text x="143.3" y="92.7">58</text>
<text x="71.2" y="102.9">67</text>
<text x="71.2" y="105.4">69</text>
<text x="71.2" y="107.9">71</text>
<text x="143.3" y="105.4">68</text>
<text x="143.3" y="107.9">70</text>
<text x="71.2" y="113">75</text>
<text x="71.2" y="110.5">73</text>
<text x="143.3" y="110.5">72</text>
<text x="143.3" y="113">74</text>
<text x="159.3" y="111.4">VCC3V3_MKEY</text>
<text x="95.2" y="125.5" transform="rotate(-90 95.2 125.5)">78</text>
<text x="105.4" y="125.5" transform="rotate(-90 105.4 125.5)">77</text>
<text x="110.5" y="125.5" transform="rotate(-90 110.5 125.5)">76</text>
<text x="40.9" y="143.4">VCC12V</text>
<text x="187.7" y="143.4">VCC3V3_MKEY</text>
<text x="87.2" y="147.3">5</text>
<text x="109.8" y="147.3">6</text>
<text x="87.2" y="152.4">2</text>
<text x="109.8" y="152.4">1</text>
<text x="121.2" y="155.1">25V</text>
<text x="47" y="156.6">25V</text>
<text x="59.7" y="156.6">25V</text>
<text x="87.2" y="157.5">4</text>
<text x="109.8" y="157.5">3</text>
<text x="150.2" y="158.6">50V</text>
<text x="159.3" y="159.4">1%</text>
<text x="173" y="157.9">6.3V</text>
<text x="184.4" y="157.9">6.3V</text>
<text x="195.9" y="157.9">10V</text>
<text x="159" y="172.8">1%</text>
<text x="82.6" y="175.1">10V</text>
<text x="220.3" y="196.7">Title:</text>
<text x="287.8" y="197.2">REV</text>
<text x="205.5" y="201.8">A4</text>
<text x="213.7" y="202.3">Page Name:</text>
<text x="287.8" y="201.8">V1.4</text>
<text x="204" y="205.8">Date:</text>
<text x="212.6" y="205.6">Wednesday, March 27, 2024</text>
<text x="253.3" y="205.8">Sheet</text>
<text x="266" y="205.9">06</text>
<text x="273.6" y="205.8">of</text>
<text x="281" y="205.9">23</text>
</g>
<g font-size="2.3" fill="#004080">
<text x="76.8" y="20.5">GND14</text>
<text x="76.8" y="23.1">GND13</text>
<text x="133.9" y="23.1">3.3V1</text>
<text x="76.8" y="25.6">PERn3</text>
<text x="76.8" y="28.2">PERp3</text>
<text x="133.9" y="25.6">3.3V2</text>
<text x="136.4" y="28.2">NC1</text>
<text x="76.8" y="30.7">GND12</text>
<text x="76.8" y="33.2">PETn3</text>
<text x="76.8" y="35.8">PETp3</text>
<text x="130.1" y="33.2">DAS/DSS#</text>
<text x="133.9" y="35.8">3.3V3</text>
<text x="136.4" y="30.7">NC2</text>
<text x="76.8" y="38.3">GND11</text>
<text x="76.8" y="40.9">PERn2</text>
<text x="133.9" y="38.3">3.3V4</text>
<text x="133.9" y="40.9">3.3V5</text>
<text x="76.8" y="43.4">PERp2</text>
<text x="76.8" y="45.9">GND10</text>
<text x="133.9" y="43.4">3.3V6</text>
<text x="136.4" y="45.9">NC3</text>
<text x="76.8" y="48.5">PETn2</text>
<text x="76.8" y="51">PETp2</text>
<text x="76.8" y="53.6">GND9</text>
<text x="136.4" y="48.5">NC4</text>
<text x="136.4" y="51">NC5</text>
<text x="136.4" y="53.6">NC6</text>
<text x="76.8" y="56.1">PERn1</text>
<text x="76.8" y="58.6">PERp1</text>
<text x="136.4" y="56.1">NC7</text>
<text x="136.4" y="58.6">NC8</text>
<text x="76.8" y="63.7">PETn1</text>
<text x="76.8" y="61.2">GND8</text>
<text x="135.2" y="63.7">NC10</text>
<text x="136.4" y="61.2">NC9</text>
<text x="76.8" y="68.8">GND7</text>
<text x="76.8" y="66.3">PETp1</text>
<text x="76.8" y="71.3">PERn0/SATA-B+</text>
<text x="132.6" y="68.8">DEVSLP</text>
<text x="135.2" y="66.3">NC11</text>
<text x="135.2" y="71.3">NC12</text>
<text x="76.8" y="73.9">PERp0/SATA-B-</text>
<text x="76.8" y="76.4">GND6</text>
<text x="135.2" y="73.9">NC13</text>
<text x="135.2" y="76.4">NC14</text>
<text x="76.8" y="79">PETn0/SATA-A-</text>
<text x="76.8" y="81.5">PETp0/SATA-A+</text>
<text x="135.2" y="79">NC15</text>
<text x="135.2" y="81.5">NC16</text>
<text x="76.8" y="84">GND5</text>
<text x="76.8" y="86.6">REFCLKN</text>
<text x="76.8" y="89.1">REFCLKP</text>
<text x="131.4" y="86.6">CLKREQ#</text>
<text x="131.4" y="89.1">PEWake#</text>
<text x="132.6" y="84">PERST#</text>
<text x="76.8" y="91.7">GND4</text>
<text x="135.2" y="91.7">NC17</text>
<text x="135.2" y="94.2">NC18</text>
<text x="76.8" y="104.4">NC19</text>
<text x="76.8" y="106.9">PEDET</text>
<text x="132.6" y="106.9">SUSCLK</text>
<text x="76.8" y="109.4">GND3</text>
<text x="76.8" y="112">GND2</text>
<text x="133.9" y="109.4">3.3V7</text>
<text x="133.9" y="112">3.3V8</text>
<text x="76.8" y="114.5">GND1</text>
<text x="96.8" y="119.9" transform="rotate(-90 96.8 119.9)">78</text>
<text x="106.9" y="119.9" transform="rotate(-90 106.9 119.9)">GND16</text>
<text x="112" y="119.9" transform="rotate(-90 112 119.9)">GND15</text>
<text x="133.9" y="114.5">3.3V9</text>
<text x="91.5" y="148.8">VIN</text>
<text x="104.2" y="148.8">LX</text>
<text x="91.5" y="153.9">GND</text>
<text x="104.2" y="153.9">BS</text>
<text x="91.5" y="159">EN</text>
<text x="99.1" y="159">FB/OUT</text>
</g>
<g font-size="2.3" fill="#f00">
<text x="22.9" y="71">PCIE30_RX0N</text>
<text x="22.9" y="73.5">PCIE30_RX0P</text>
<text x="22.4" y="78.6">PCIE30_TX0N</text>
<text x="22.6" y="81.4">PCIE30_TX0P</text>
<text x="152.4" y="82.2">PCIE30X2_LANE0_PERSTn_3V3_L</text>
<text x="213.9" y="83.7">PCIE30X2_PERSTn_M1</text>
<text x="12.5" y="86.2">PCIE30_REFCLKN_MKEY</text>
<text x="12.5" y="88.8">PCIE30_REFCLKP_MKEY</text>
<text x="152.2" y="84.7">PCIE30X2_LANE0_CLKREQn_3V3_L</text>
<text x="152.2" y="87.2">PCIE30X2_LANE0_WAKEn_3V3_L</text>
<text x="213.4" y="86.5">PCIE30X2_CLKREQn_M1</text>
<text x="213.4" y="88.8">PCIE30X2_WAKEn_M1</text>
<text x="36.6" y="165.5">PCIE_PWREN_H</text>
</g>
<text font-size="2.3" fill="#00f" x="98.1" y="98.2">PCIE M.2 NGFF</text>
<text font-size="2.2" fill="#00f" x="98.1" y="100.5">M-KEY SOCKET</text>
<text font-size="2.2" x="204.3" y="197.1">Size</text>
<text font-size="2.1" x="124.5" y="162.7">FB=0.6V</text>
<g font-size="1.8">
<text x="31.7" y="1.9">5</text>
<text x="90.1" y="1.9">4</text>
<text x="148.5" y="1.9">3</text>
<text x="206.8" y="1.9">2</text>
<text x="265.2" y="1.9">1</text>
<text x=".7" y="29.8">D</text>
<text x="295.1" y="29.8">D</text>
<text x=".7" y="80.9">C</text>
<text x="295.1" y="80.9">C</text>
<text x=".7" y="132.1">B</text>
<text x="295.1" y="132.1">B</text>
<text x=".7" y="183.3">A</text>
<text x="295.1" y="183.3">A</text>
<text x="31.7" y="209.2">5</text>
<text x="90.1" y="209.2">4</text>
<text x="148.5" y="209.2">3</text>
<text x="206.8" y="209.2">2</text>
<text x="265.2" y="209.2">1</text>
</g>
</svg>
